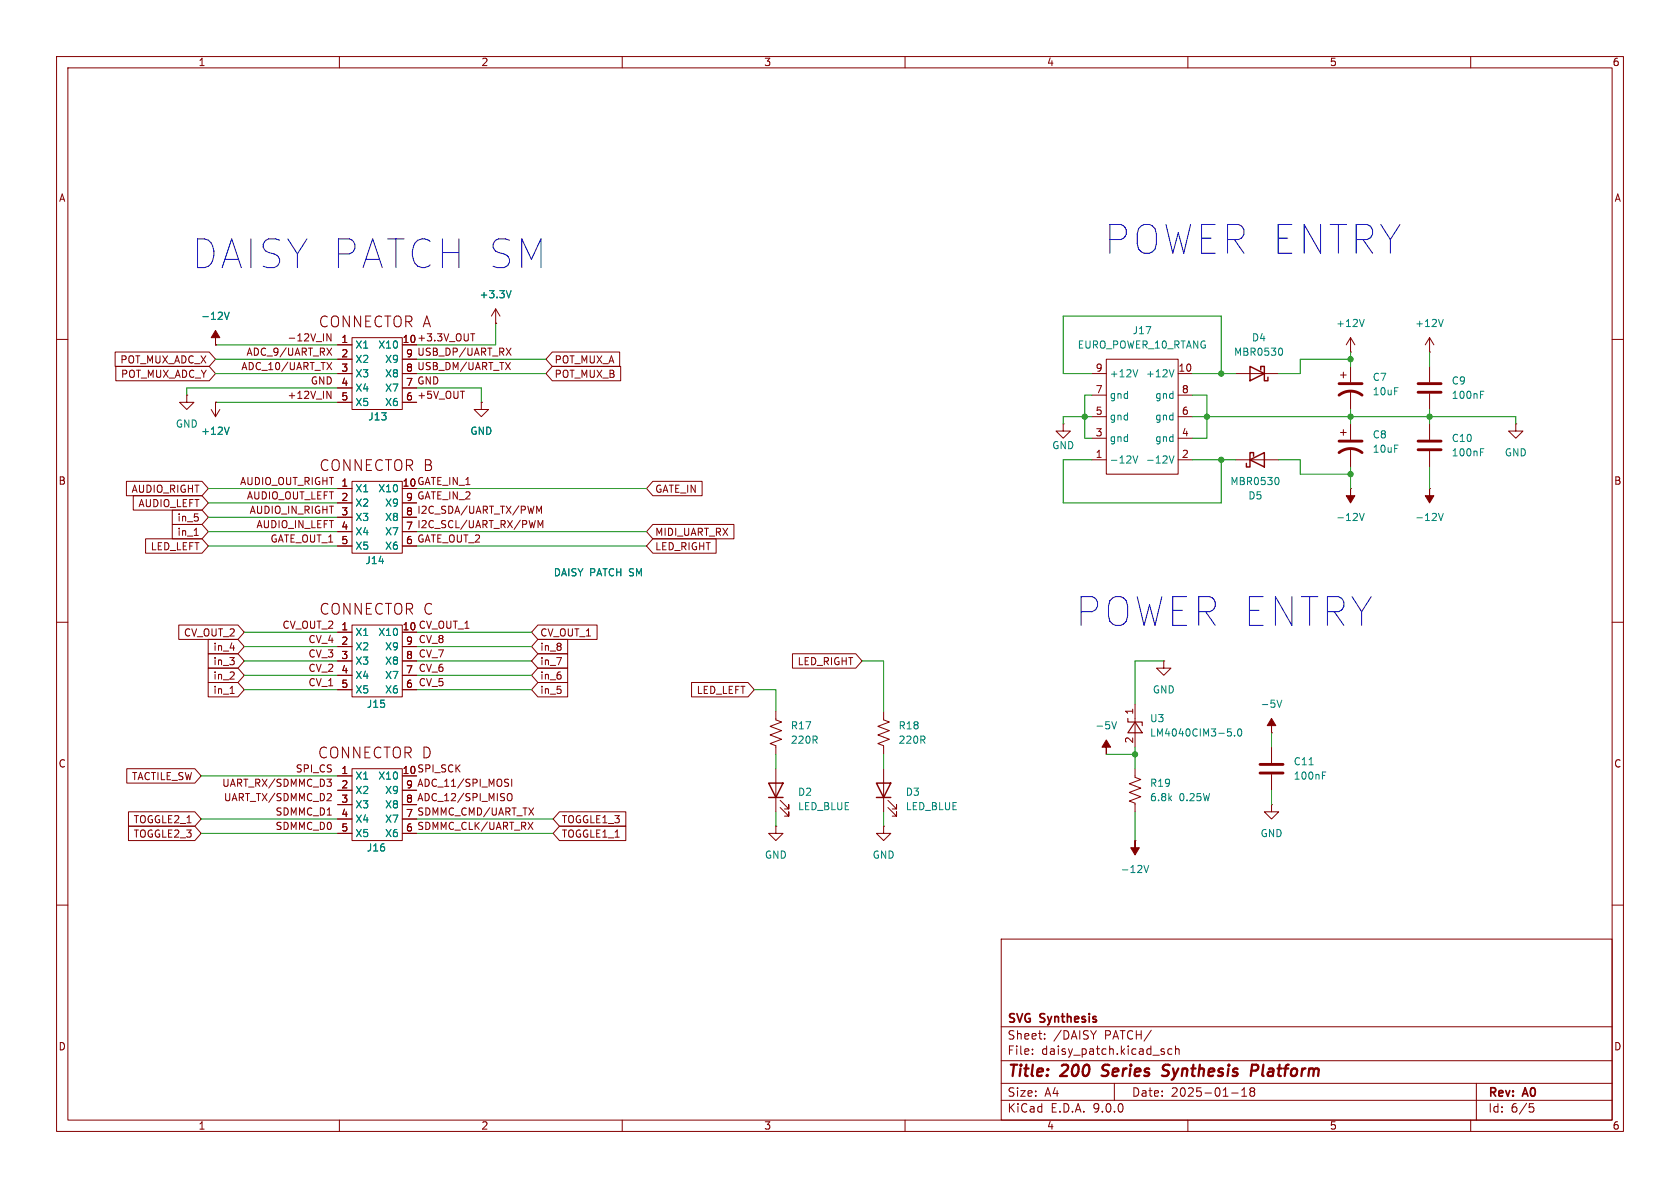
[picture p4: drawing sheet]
<svg xmlns="http://www.w3.org/2000/svg" width="297mm" height="210mm" viewBox="0 0 297 210" stroke-linecap="round" stroke-linejoin="round" font-family="sans-serif">
<path d="M0 0h297v210h-297z" fill="#fff" stroke="#fff" stroke-width=".18"/>
<g fill="none" stroke="#840000" stroke-width=".18">
<path d="M10 10h277v190h-277zM12 12h273v186h-273zM60 10v2M110 10v2M160 10v2M210 10v2M260 10v2M58.5 59v1.3l-.7-1.3v1.3M62.2 59.7h8.9v12.7h-8.9zM83.2 59h.7M87.6 57.2h.1M87.6 54.6l.8 1.3"/>
<path d="M87.6 54.6l-.7 1.3M87.6 54.6v2.6M238.8 59.7v2.5M238.8 59.7l-.8 1.3M238.8 59.7l.7 1.3M252.7 59.7v2.5M252.7 59.7l-.7 1.3M252.7 59.7l.8 1.3M10 60h2M20.4 62.2h16.6l1.1 1.3-1.1 1.3h-16.6zM20.5 64.8h16.5l1.1 1.2-1.1 1.3h-16.5zM33 69.9v1.2h-1.3l1.3 1.3 1.3-1.3h-1.3"/>
<path d="M33 69.9h.1M37.3 72.4l.8 1.3M38.1 61h.1M38.1 71.1h.1M38.1 71.1v2.6M38.9 72.4l-.8 1.3M57.8 69.2l.7 1.2v-1.2M57.8 61.5l.8 1.3M57.8 64.1l.8 1.2M58.6 61.5l-.8 1.3M58.6 64.1l-.8 1.2M59.7 66h2.5"/>
<path d="M59.7 61h2.5M59.7 63.5h2.5M59.7 68.6h2.5M59.7 71.1h2.5M71.1 66h2.6M71.1 63.5h2.6M71.1 68.6h2.6M71.1 71.1h2.6M85.1 71.1v1.3h-1.3l1.3 1.3 1.3-1.3h-1.3M85.1 71.1h.1M89.4 64.1l.8 1.2M89.5 61.5l.8 1.3"/>
<path d="M90.2 64.1l-.8 1.2M90.3 61.5l-.8 1.3M97.6 64.8h12.1v2.5h-12.1l-1.1-1.3zM97.6 62.2h11.9v2.6h-11.9l-1.1-1.3zM188 74.9v1.3h1.2l-1.2 1.3-1.3-1.3h1.3M188 74.9h.1M193 66h2.6M193 69.9h2.6M193 73.7h2.6M193 77.5h2.6M195.6 63.5h12.7v20.3h-12.7zM208.3 66h2.5"/>
<path d="M208.3 69.9h2.5M208.3 73.7h2.5M208.3 77.5h2.5M218.4 66h7.7M237 76.5h1M237 66.3h1M237.5 65.8v1M237.5 75.9v1.1M238.8 62.2h.1M238.8 64.8v2.8M238.8 69.1v3.3M238.8 74.9v2.8"/>
<path d="M238.8 79.2v3.4M252.7 62.2h.1M252.7 64.8v2.8M252.7 69.6v2.8M252.7 74.9v2.8M252.7 79.8v2.8M268 74.9v1.3h1.2l-1.2 1.3-1.3-1.3h1.3M268 74.9h.1M285 60h2M22.3 85.1h13.4l1.1 1.3-1.1 1.2h-13.4zM23.6 87.6h12.1l1.1 1.3-1.1 1.3h-12.1zM25.7 95.2h10l1.1 1.3-1.1 1.3h-10z"/>
<path d="M30.5 90.2h5.2l1.1 1.2-1.1 1.3h-5.2zM30.5 92.7h5.2l1.1 1.3-1.1 1.3h-5.2zM34.3 94.7h.8M59.7 86.4h2.5M59.7 88.9h2.5M59.7 91.4h2.5M59.7 94h2.5M59.7 96.5h2.5M62.2 85.1h8.9v12.7h-8.9zM71.1 88.9h2.6M71.1 91.4h2.6M71.1 94h2.6"/>
<path d="M71.1 96.5h2.6M94.9 89.5l.4 .9 .4-.9v1.2M95.1 93.3v-1.3l.4 .9 .5-.9v1.3M115.4 95.2h11.2v2.6h-11.2l-1.1-1.3zM115.4 92.7h14.3v2.6h-14.3l-1.1-1.3zM115.4 85.1h8.7v2.5h-8.7l-1.1-1.2zM193 81.3h2.6M208.3 81.3h2.5M218.4 81.3h7.7M238.8 86.4h.1M252.7 86.4h.1M10 110h2"/>
<path d="M31.6 110.5h10.5l1.1 1.3-1.1 1.2h-10.5zM36.8 115.6h5.3l1.1 1.2-1.1 1.3h-5.3zM36.8 118.1h5.3l1.1 1.3-1.1 1.3h-5.3zM36.8 113h5.3l1.1 1.3-1.1 1.3h-5.3zM59.7 111.8h2.5M59.7 114.3h2.5M59.7 116.8h2.5M59.7 119.4h2.5M62.2 110.5h8.9v12.7h-8.9zM71.1 114.3h2.6M71.1 116.8h2.6M71.1 119.4h2.6"/>
<path d="M95.1 110.5h10.5v2.5h-10.5l-1.1-1.2zM95.1 113h5.3v2.6h-5.3l-1.1-1.3zM95.1 118.1h5.3v2.6h-5.3l-1.1-1.3zM95.1 115.6h5.3v2.5h-5.3l-1.1-1.3zM140.1 115.6h11.2l1.1 1.2-1.1 1.3h-11.2zM205.7 116.8v1.3h1.3l-1.3 1.3-1.2-1.3h1.2M205.7 116.8h.1M285 110h2M22.4 135.9h12l1.2 1.3-1.2 1.2h-12zM36.8 120.6h5.3l1.1 1.3-1.1 1.3h-5.3zM40.7 122.6h.7M57.8 137.7h.8l-.4 .5"/>
<path d="M58.3 138.2l.3 .3v.3l-.3 .2M59.7 121.9h2.5M59.7 137.2h2.5M59.7 139.7h2.5M62.2 135.9h8.9v12.7h-8.9zM71.1 121.9h2.6M71.1 139.7h2.6M89.4 137.7l.5 .1M89.4 138.3l.4 .2 .1 .3-.2 .2h-.3M90.5 137.7v1.3M95.1 120.6h5.3v2.6h-5.3l-1.1-1.3zM122.3 120.6h9.9l1.1 1.3-1.1 1.3h-9.9z"/>
<path d="M137.2 125.7v1.6l1 .3-2.1 .8 2.1 .8-2.1 .7 2.1 .8-2.1 .7 1.1 .4v1.6M137.2 135.9v7.6M156.2 125.7v1.6l1 .3-2 .8 2 .8-2 .7 2 .8-2 .7 1 .4v1.6M156.2 135.9v7.6M195.6 133.4h.1M200.7 135.9v1.5l1 .4-2.1 .8 2.1 .7-2.1 .8 2.1 .7-2.1 .8 1.1 .4v1.5M200.7 124.5v7.6M224.8 129.5h.1M224.8 132.1v2.8M224.8 136.9v2.8M22.7 146h11.7l1.2 1.3-1.2 1.3h-11.7zM22.7 143.5h11.7l1.2 1.3-1.2 1.3h-11.7z"/>
<path d="M58.5 140.3l.1 .2-.1 .3-.7 .7h.8M59.7 142.2h2.5M59.7 144.8h2.5M59.7 147.3h2.5M71.1 142.2h2.6M71.1 144.8h2.6M71.1 147.3h2.6M89.7 140.5l.3-.2a.43 .43 0 0 1 .5 .4v.4a.43 .43 0 0 1-.3 .4 .43 .43 0 0 1-.5-.1M93.4 145.4l.8 1.2M94.2 145.4l-.8 1.2M98.9 143.5h11.7v2.6h-11.7l-1.1-1.3zM98.9 146h11.7v2.6h-11.7l-1.1-1.3z"/>
<path d="M137.2 146.1v1.2h1.2l-1.2 1.3-1.3-1.3h1.3M137.2 146.1h.1M137.9 142.7l1.5 1.6v-.8v.8h-.7M137.9 141.5l1.5 1.5v-.8v.8h-.7M156.2 146.1v1.2h1.3l-1.3 1.3-1.3-1.3h1.3M156.2 146.1h.1M157 142.7l1.5 1.6v-.8v.8h-.8M157 141.5l1.5 1.5v-.8v.8h-.8M200.7 148.6h.1M224.8 142.2v1.3h1.3l-1.3 1.3-1.3-1.3h1.3M224.8 142.2h.1M10 160h2"/>
<path d="M177 166h108v32h-108zM285 160h2M60 198v2M110 198v2M160 198v2M177 194.5h108M177 191.5h108M177 187.5h108M177 181.5h108M182.5 186.3v.1M182.5 185.5v.1M184.7 183.6v.1"/>
<path d="M184.7 182.8v.1M193.8 182.2l-.5 .8M197 191.5v3M205.7 185.9l.2 .2-.2 .3M205.7 185.4l.1 .1M207.2 185.5l-.5-.1-.2 .3v.4l.1 .2h.6M207.8 185.5l.2-.1 .4 .1 .1 .9M207.8 184.9v1.5M210 198v2M217.7 193.2h1.2M219.5 193.8h.9M219.5 192.7l.5-.4v1.5"/>
<path d="M221 192.4v.3l.2 .2M221.2 192.9l-.2 .3v.5l.2 .1 .5-.1 .1-.2-.1-.4-.2-.2M221.2 192.3l.5 .1 .1 .2-.3 .3M221.2 192.9h.3M260 198v2M261 191.5v6.5M270.4 195.1h.7M270.5 195.7h.4l.3 .3-.2 .5-.5 .1"/>
</g>
<path d="M194.7 190.1l.3 .1M195.1 188.4l-.2 .2 .1 .4M206.5 190a.85 .85 0 0 1-1.1 .1M206.5 188.2l-.7 .1a.46 .46 0 0 0-.2 .5 .46 .46 0 0 0 .3 .4l.6 .2M221.4 188.2l.9 .1a.58 .58 0 0 1-.3 1h-.8" fill="none" stroke="#840000" stroke-width=".4"/>
<path d="M236.7 69.9a3.3 3.3 0 0 1 4.1 0M236.7 78h4.1M236.7 67.8h4.1M250.7 78h4.1M250.7 79.5h4.1M250.7 67.8h4.1M250.7 69.3h4.1M236.7 80a3.3 3.3 0 0 1 4.1 0M222.8 135.1h4M222.8 136.7h4" fill="none" stroke="#840000" stroke-width=".51"/>
<path d="M221 64.8l2.5 1.2-2.5 1.3zM222.9 65.4v-.6h.6v2.5h.7v-.6M221 81.3l2.5-1.3v2.6zM221.6 80.6v-.6h-.6v2.6h-.7v-.7M135.9 138.4h2.5l-1.2 2.6zM154.9 138.4h2.6l-1.3 2.6zM135.9 141h2.5M154.9 141h2.6" fill="none" stroke="#840000" stroke-width=".25"/>
<g fill="#840000" stroke="#840000" stroke-width=".18">
<path d="M252.7 86.4v1.2h.8l-.8 1.3-.7-1.3h.7z"/>
<path d="M238.8 86.4v1.2h.7l-.7 1.3-.8-1.3h.8z"/>
<path d="M224.8 127l.8 1.3h-.8v1.2v-1.2h-.8z"/>
<path d="M200.7 148.6v1.3h.7l-.7 1.2-.8-1.2h.8z"/>
<path d="M38.1 58.4l.8 1.3h-.8v1.3v-1.3h-.8z"/>
<path d="M195.6 130.8l.7 1.3h-.7v1.3v-1.3h-.8z"/>
</g>
<g fill="none" stroke="#008484" stroke-width=".18">
<path d="M39.7 55.2l.4 1.3 .4-1.3M90.4 51.4l-.5 1.2M241.2 56.5l-.4 1.2M255.1 56.5l-.4 1.2M40.5 75.5l-.4 1.3M201.1 65.3l-.4 1.3M207.6 65.3l-.5 1.3M226.4 61.5a.79 .79 0 0 1 0 1.3M261.7 79.9h.5M261.7 79.3h.6M261.7 69.8h.5M261.7 69.2h.6"/>
<path d="M200.3 80.6l.4 1.3 .4-1.3M206.7 80.6l.4 1.3 .5-1.3M225.8 84.4a.79 .79 0 0 1 0 1.3M240.3 90.7l.5 1.3 .4-1.3M254.3 90.7l.4 1.3 .4-1.3M196.5 127.6l.5 1.2 .4-1.2M217 128.8h.6M217.2 129.3h.3l.2 .3-.1 .4-.4 .1M218.2 130v.1M219 128.9l.1-.1a.68 .68 0 0 1 .4 .7 .68 .68 0 0 1-.4 .6 .84 .84 0 0 1-.1-1.2zM225.8 123.8l.4 1.2 .4-1.2M231.4 135.2h.8"/>
<path d="M233.8 137.1h.4M233.8 136.5h.6M202.2 153l.5 1.2 .4-1.2"/>
</g>
<path d="M199.4 127v.6h2.5v.7M200.7 127.6l1.2 1.9h-2.5z" fill="none" stroke="#840000" stroke-width=".2"/>
<g fill="none" stroke="#008400" stroke-width=".18">
<path d="M87.6 57.2v3.8h-13.9M38.1 66h21.6M38.1 61h21.6M38.1 63.5h21.6M38.1 71.1h21.6M59.7 68.6h-26.7v1.3M73.7 66h22.8M73.7 68.6h11.4v2.5M73.7 63.5h22.8M193 73.7h-5v1.2M193 66h-5v-10.1h27.9v10.1M193 69.9h-1.2v7.6h1.2"/>
<path d="M210.8 73.7h57.2v1.2M210.8 66h7.6M210.8 69.9h2.6v7.6h-2.6M238.8 63.5h-8.9v2.5h-3.8M238.8 62.2v2.6M238.8 72.4v2.5M252.7 62.2v2.6M252.7 72.4v2.5M36.8 94h22.9M36.8 96.5h22.9M36.8 86.4h22.9M36.8 91.4h22.9"/>
<path d="M36.8 88.9h22.9M73.7 94h40.6M73.7 96.5h40.6M73.7 86.4h40.6M193 81.3h-5v7.6h27.9v-7.6M210.8 81.3h7.6M226.1 81.3h3.8v2.5h8.9M238.8 82.6v3.8M252.7 82.6v3.8M43.2 116.8h16.5M43.2 119.4h16.5M43.2 111.8h16.5"/>
<path d="M43.2 114.3h16.5M73.7 116.8h20.3M73.7 119.4h20.3M73.7 111.8h20.3M73.7 114.3h20.3M152.4 116.8h3.8v8.9M205.7 116.8h-5v7.7M35.6 137.2h24.1M43.2 121.9h16.5M73.7 121.9h20.3M133.3 121.9h3.9v3.8M137.2 133.4v2.5"/>
<path d="M156.2 133.4v2.5M195.6 133.4h5.1M200.7 132.1v3.8M224.8 129.5v2.6M224.8 139.7v2.5M35.6 144.8h24.1M35.6 147.3h24.1M73.7 144.8h24.1M73.7 147.3h24.1M137.2 143.5v2.6M156.2 143.5v2.6M200.7 143.5v5.1"/>
</g>
<g fill="#008400" stroke="#008400" stroke-width=".18">
<circle cx="252.7" cy="73.7" r=".46"/>
<circle cx="238.8" cy="83.8" r=".46"/>
<circle cx="238.8" cy="63.5" r=".46"/>
<circle cx="191.8" cy="73.7" r=".46"/>
<circle cx="200.7" cy="133.4" r=".46"/>
<circle cx="213.4" cy="73.7" r=".46"/>
<circle cx="215.9" cy="66" r=".46"/>
<circle cx="238.8" cy="73.7" r=".46"/>
<circle cx="215.9" cy="81.3" r=".46"/>
</g>
<g font-size="7.1" fill="#0000c2">
<text x="34" y="47.7">DAISY PATCH SM</text>
<text x="195.3" y="45.2">POWER ENTRY</text>
<text x="190.2" y="111">POWER ENTRY</text>
</g>
<g font-size="2.8" fill="#840000">
<text x="178" y="190.9">Title:</text>
<text x="187.7" y="190.9">200</text>
<text x="195.7" y="190.9">Series</text>
<text x="207.2" y="190.9">Synthesis</text>
<text x="223.6" y="190.9">Platform</text>
</g>
<g font-size="2.7" fill="#840000">
<text x="56.3" y="58.1">CONNECTOR A</text>
<text x="56.4" y="83.5">CONNECTOR B</text>
<text x="56.4" y="108.9">CONNECTOR C</text>
<text x="56.1" y="134.3">CONNECTOR D</text>
</g>
<g font-size="2.1" fill="#840000">
<text x="178" y="184">Sheet:</text>
<text x="178" y="181.2">SVG</text>
<text x="184" y="181.2">Synthesis</text>
<text x="186.2" y="184">/DAISY</text>
<text x="195.3" y="184">PATCH/</text>
<text x="178" y="186.7">File:</text>
<text x="184.1" y="186.7">daisy_patch.kicad_sch</text>
<text x="178" y="196.9">KiCad</text>
<text x="178" y="194.1">Size:</text>
<text x="184.7" y="194.1">A4</text>
<text x="185.7" y="196.9">E.D.A.</text>
<text x="193.3" y="196.9">9.0.0</text>
<text x="200" y="194.1">Date:</text>
<text x="207" y="194.1">2025-01-18</text>
<text x="263" y="194.3">Rev:</text>
<text x="263" y="196.9">Id:</text>
<text x="267.1" y="196.9">6/5</text>
<text x="269.4" y="194.3">A0</text>
</g>
<g font-size="1.8" fill="#840000">
<text x="35" y="11.9">1</text>
<text x="85" y="11.9">2</text>
<text x="135" y="11.9">3</text>
<text x="185" y="11.9">4</text>
<text x="235" y="11.9">5</text>
<text x="285" y="11.9">6</text>
<text x="10.3" y="35.9">A</text>
<text x="285.3" y="35.9">A</text>
<text x="21.2" y="64.5">POT_MUX_ADC_X</text>
<text x="42.6" y="65.6">ADC_10/UART_TX</text>
<text x="43.5" y="63.1">ADC_9/UART_RX</text>
<text x="50.7" y="60.6">-12V_IN</text>
<text x="60.3" y="60.7">1</text>
<text x="60.3" y="63.2">2</text>
<text x="60.3" y="65.8">3</text>
<text x="71.1" y="60.7">10 +3.3V_OUT</text>
<text x="71.1" y="60.7">10</text>
<text x="71.7" y="63.2">9 USB_DP/UART_RX</text>
<text x="71.7" y="65.8">8 USB_DM/UART_TX</text>
<text x="71.7" y="63.2">9</text>
<text x="71.7" y="65.8">8</text>
<text x="97.9" y="64.5">POT_MUX_A</text>
<text x="193.6" y="65.8">9</text>
<text x="208.2" y="65.8">10</text>
<text x="21.3" y="67">POT_MUX_ADC_Y</text>
<text x="50.7" y="70.7">+12V_IN</text>
<text x="54.8" y="68.2">GND</text>
<text x="60.3" y="68.3">4</text>
<text x="60.3" y="70.9">5</text>
<text x="71.7" y="68.3">7 GND</text>
<text x="71.7" y="70.9">6 +5V_OUT</text>
<text x="71.7" y="68.3">7</text>
<text x="71.7" y="70.9">6</text>
<text x="97.9" y="67">POT_MUX_B</text>
<text x="193.6" y="69.6">7</text>
<text x="208.8" y="69.6">8</text>
<text x="193.6" y="73.4">5</text>
<text x="193.6" y="77.2">3</text>
<text x="208.8" y="73.4">6</text>
<text x="208.8" y="77.2">4</text>
<text x="193.6" y="81">1</text>
<text x="208.8" y="81">2</text>
<text x="10.3" y="85.9">B</text>
<text x="23.2" y="87.3">AUDIO_RIGHT</text>
<text x="24.4" y="89.9">AUDIO_LEFT</text>
<text x="42.3" y="86">AUDIO_OUT_RIGHT 1</text>
<text x="43.5" y="88.5">AUDIO_OUT_LEFT 2</text>
<text x="60.3" y="86.1">1</text>
<text x="60.3" y="88.6">2</text>
<text x="71.1" y="86.1">10 GATE_IN_1</text>
<text x="71.1" y="86.1">10</text>
<text x="71.7" y="88.6">9 GATE_IN_2</text>
<text x="71.7" y="88.6">9</text>
<text x="115.7" y="87.3">GATE_IN</text>
<text x="285.3" y="85.9">B</text>
<text x="31.3" y="92.4">in_5</text>
<text x="31.3" y="94.9">in_1</text>
<text x="44" y="91">AUDIO_IN_RIGHT</text>
<text x="45.2" y="93.6">AUDIO_IN_LEFT</text>
<text x="60.3" y="91.2">3</text>
<text x="60.3" y="93.7">4</text>
<text x="71.7" y="91.2">8 I2C_SDA/UART_TX/PWM</text>
<text x="71.7" y="93.7">7 I2C_SCL/UART_RX/PWM</text>
<text x="71.7" y="91.2">8</text>
<text x="71.7" y="93.7">7</text>
<text x="115.7" y="94.9">MIDI_UART_RX</text>
<text x="26.5" y="97.5">LED_LEFT</text>
<text x="47.7" y="96.1">GATE_OUT_1</text>
<text x="60.3" y="96.3">5</text>
<text x="71.7" y="96.3">6 GATE_OUT_2</text>
<text x="71.7" y="96.3">6</text>
<text x="115.7" y="97.5">LED_RIGHT</text>
<text x="32.4" y="112.7">CV_OUT_2</text>
<text x="49.8" y="111.4">CV_OUT_2</text>
<text x="54.4" y="113.9">CV_4</text>
<text x="60.3" y="111.5">1</text>
<text x="71.1" y="111.5">10 CV_OUT_1</text>
<text x="71.1" y="111.5">10</text>
<text x="73.9" y="113.9">CV_8</text>
<text x="95.4" y="112.7">CV_OUT_1</text>
<text x="37.6" y="117.8">in_3</text>
<text x="37.6" y="115.3">in_4</text>
<text x="54.4" y="116.4">CV_3</text>
<text x="54.4" y="119">CV_2</text>
<text x="60.3" y="114">2</text>
<text x="60.3" y="116.6">3</text>
<text x="60.3" y="119.1">4</text>
<text x="71.7" y="114">9</text>
<text x="71.7" y="116.6">8</text>
<text x="71.7" y="119.1">7</text>
<text x="73.9" y="116.4">CV_7</text>
<text x="73.9" y="119">CV_6</text>
<text x="95.4" y="115.3">in_8</text>
<text x="95.4" y="117.8">in_7</text>
<text x="140.9" y="117.8">LED_RIGHT</text>
<text x="37.6" y="120.3">in_2</text>
<text x="37.6" y="122.9">in_1</text>
<text x="54.4" y="121.5">CV_1</text>
<text x="60.3" y="121.7">5</text>
<text x="71.7" y="121.7">6</text>
<text x="73.9" y="121.5">CV_5</text>
<text x="95.4" y="122.9">in_5</text>
<text x="95.4" y="120.3">in_6</text>
<text x="123.1" y="122.9">LED_LEFT</text>
<text x="200.4" y="131.5" transform="rotate(-90 200.4 131.5)">2</text>
<text x="200.4" y="126.4" transform="rotate(-90 200.4 126.4)">1</text>
<text x="10.3" y="135.9">C</text>
<text x="52.2" y="136.8">SPI_CS</text>
<text x="60.3" y="136.9">1</text>
<text x="71.1" y="136.9">10 SPI_SCK</text>
<text x="71.1" y="136.9">10</text>
<text x="285.3" y="135.9">C</text>
<text x="23.2" y="138.1">TACTILE_SW</text>
<text x="39.2" y="139.3">UART_RX/SDMMC_D3</text>
<text x="39.5" y="141.8">UART_TX/SDMMC_D2</text>
<text x="60.3" y="139.4">2</text>
<text x="60.3" y="142">3</text>
<text x="71.7" y="139.4">9 ADC_11/SPI_MOSI</text>
<text x="71.7" y="142">8 ADC_12/SPI_MISO</text>
<text x="71.7" y="139.4">9</text>
<text x="71.7" y="142">8</text>
<text x="23.5" y="148.3">TOGGLE2_3</text>
<text x="23.5" y="145.7">TOGGLE2_1</text>
<text x="48.6" y="144.4">SDMMC_D1</text>
<text x="48.6" y="146.9">SDMMC_D0</text>
<text x="60.3" y="144.5">4</text>
<text x="60.3" y="147.1">5</text>
<text x="71.7" y="144.5">7 SDMMC_CMD/UART_TX</text>
<text x="71.7" y="147.1">6 SDMMC_CLK/UART_RX</text>
<text x="71.7" y="144.5">7</text>
<text x="71.7" y="147.1">6</text>
<text x="99.2" y="145.7">TOGGLE1_3</text>
<text x="99.2" y="148.3">TOGGLE1_1</text>
<text x="10.3" y="185.9">D</text>
<text x="285.3" y="185.9">D</text>
<text x="35" y="199.9">1</text>
<text x="85" y="199.9">2</text>
<text x="135" y="199.9">3</text>
<text x="185" y="199.9">4</text>
<text x="235" y="199.9">5</text>
<text x="285" y="199.9">6</text>
</g>
<g font-size="1.8" fill="#008484">
<text x="84.7" y="52.9">+3.3V</text>
<text x="35.5" y="56.7">-12V</text>
<text x="200.1" y="59.3">J17</text>
<text x="236.1" y="58">+12V</text>
<text x="250.1" y="58">+12V</text>
<text x="62.7" y="61.8">X1</text>
<text x="62.7" y="64.4">X2</text>
<text x="66.8" y="61.8">X10</text>
<text x="68" y="64.4">X9</text>
<text x="190.4" y="61.8">EURO_POWER_10_RTANG</text>
<text x="218.1" y="63.1">MBR0530</text>
<text x="221.2" y="60.6">D4</text>
<text x="62.7" y="66.9">X3</text>
<text x="62.7" y="69.4">X4</text>
<text x="62.7" y="72">X5</text>
<text x="68" y="66.9">X8</text>
<text x="68" y="69.4">X7</text>
<text x="68" y="72">X6</text>
<text x="196.1" y="66.9">+12V</text>
<text x="196.1" y="70.7">gnd</text>
<text x="202.5" y="66.9">+12V</text>
<text x="204.1" y="70.7">gnd</text>
<text x="242.6" y="67.5">C7</text>
<text x="242.6" y="70.1">10uF</text>
<text x="256.5" y="68.2">C9</text>
<text x="256.5" y="70.7">100nF</text>
<text x="31" y="75.8">GND</text>
<text x="35.5" y="77.1">+12V</text>
<text x="65" y="74.5">J13</text>
<text x="83.1" y="77.1">GND</text>
<text x="196.1" y="74.5">gnd</text>
<text x="204.1" y="74.5">gnd</text>
<text x="242.6" y="77.7">C8</text>
<text x="185.9" y="79.6">GND</text>
<text x="196.1" y="78.3">gnd</text>
<text x="196.1" y="82.1">-12V</text>
<text x="202.5" y="82.1">-12V</text>
<text x="204.1" y="78.3">gnd</text>
<text x="242.6" y="80.2">10uF</text>
<text x="256.5" y="80.9">100nF</text>
<text x="256.5" y="78.3">C10</text>
<text x="265.9" y="80.9">GND</text>
<text x="62.7" y="87.2">X1</text>
<text x="62.7" y="89.8">X2</text>
<text x="66.8" y="87.2">X10</text>
<text x="68" y="89.8">X9</text>
<text x="217.4" y="86">MBR0530</text>
<text x="220.6" y="88.5">D5</text>
<text x="62.7" y="92.3">X3</text>
<text x="62.7" y="94.8">X4</text>
<text x="68" y="92.3">X8</text>
<text x="68" y="94.8">X7</text>
<text x="236.1" y="92.3">-12V</text>
<text x="250.1" y="92.3">-12V</text>
<text x="62.7" y="97.4">X5</text>
<text x="64.5" y="99.9">J14</text>
<text x="68" y="97.4">X6</text>
<text x="97.8" y="102.1">DAISY PATCH SM</text>
<text x="62.7" y="112.6">X1</text>
<text x="66.8" y="112.6">X10</text>
<text x="62.7" y="115.2">X2</text>
<text x="62.7" y="117.7">X3</text>
<text x="68" y="115.2">X9</text>
<text x="68" y="117.7">X8</text>
<text x="62.7" y="120.2">X4</text>
<text x="62.7" y="122.8">X5</text>
<text x="64.8" y="125.3">J15</text>
<text x="68" y="120.2">X7</text>
<text x="68" y="122.8">X6</text>
<text x="203.7" y="122.8">GND</text>
<text x="222.8" y="125.3">-5V</text>
<text x="139.7" y="131.7">220R</text>
<text x="139.7" y="129.1">R17</text>
<text x="158.8" y="131.7">220R</text>
<text x="158.8" y="129.1">R18</text>
<text x="193.5" y="129.1">-5V</text>
<text x="203.2" y="127.9">U3</text>
<text x="203.2" y="130.4">LM4040CIM3-5.0</text>
<text x="228.6" y="135.5">C11</text>
<text x="62.7" y="138">X1</text>
<text x="62.7" y="140.6">X2</text>
<text x="62.7" y="143.1">X3</text>
<text x="66.8" y="138">X10</text>
<text x="68" y="140.6">X9</text>
<text x="68" y="143.1">X8</text>
<text x="141" y="140.9">D2</text>
<text x="141" y="143.4">LED_BLUE</text>
<text x="160" y="140.9">D3</text>
<text x="160" y="143.4">LED_BLUE</text>
<text x="203.2" y="139.3">R19</text>
<text x="203.2" y="141.8">6.8k</text>
<text x="208.4" y="141.8">0.25W</text>
<text x="228.6" y="138">100nF</text>
<text x="62.7" y="145.6">X4</text>
<text x="62.7" y="148.2">X5</text>
<text x="68" y="145.6">X7</text>
<text x="68" y="148.2">X6</text>
<text x="222.8" y="148.2">GND</text>
<text x="64.8" y="150.7">J16</text>
<text x="135.1" y="152">GND</text>
<text x="154.2" y="152">GND</text>
<text x="198" y="154.5">-12V</text>
</g>
</svg>
